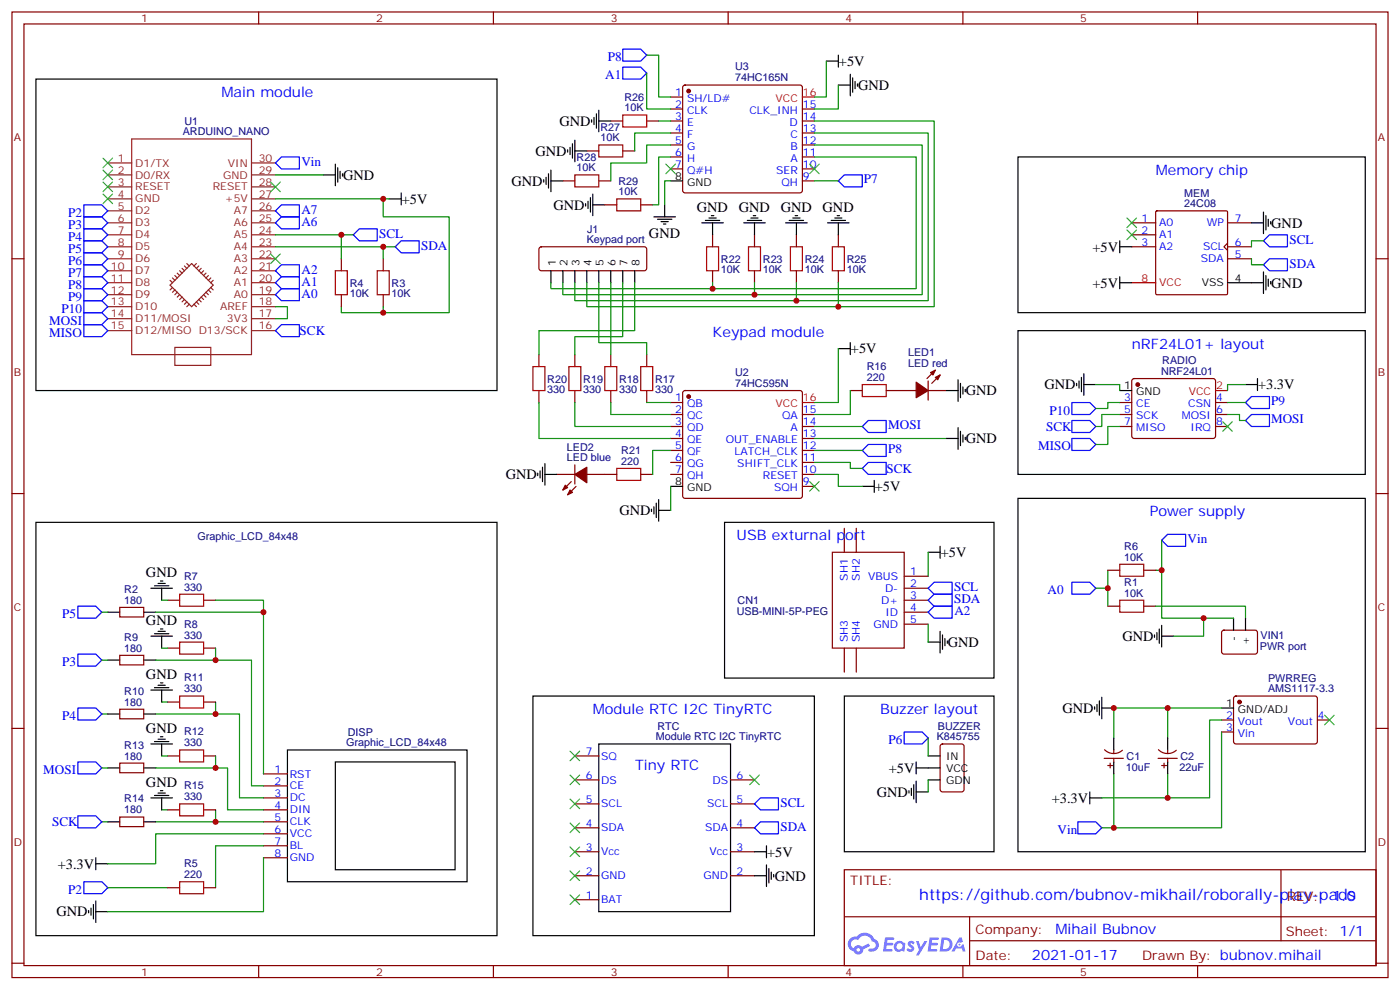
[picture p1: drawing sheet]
<svg xmlns="http://www.w3.org/2000/svg" width="412mm" height="292mm" viewBox="0 0 412 292" stroke-linecap="round" stroke-linejoin="round" font-family="sans-serif">
<g fill="none" stroke="#870000" stroke-width=".35">
<path d="M3.5 3.5h405.4v284.4h-405.4zM7.1 7.1h398.2v277.2h-398.2zM76.2 3.5v3.6M145.3 3.5v3.6M214.5 3.5v3.6M283.6 3.5v3.6M352.8 3.5v3.6M3.5 76.2h3.6M405.3 76.2h3.6M3.5 145.3h3.6M405.3 145.3h3.6M3.5 214.5h3.6"/>
<path d="M405.3 214.5h3.6M248.7 256.1h156.6v28.2h-156.6zM377.3 256.1v20.9M248.7 270h156.5M285.6 277h119.6M285.6 270v14.1M3.5 283.6h3.6M76.2 284.3v3.6M145.3 284.3v3.6M214.5 284.3v3.6M283.6 284.3v3.6M352.8 284.3v3.6"/>
<path d="M405.3 283.6h3.6"/>
</g>
<g fill="#5487ff">
<path d="M267.7 277.3a1.22 1.22 0 0 1 1.7 .3l-.4 .5a.47 .47 0 0 0-.3-.4 .47 .47 0 0 0-.5 .2l.1 .3a1.14 1.14 0 0 1 .8 1.7 1.14 1.14 0 0 1-1.9 0l-.2-.2 .5-.5 .7 .4a.29 .29 0 0 0 .3-.3 .29 .29 0 0 0-.2-.3 1.04 1.04 0 0 1-.6-1.7z"/>
<path d="M260.7 276h2.4l.3 .2-.2 .5-1.8 .1-.1 .8h1.5l.3 .4-.3 .4h-1.6l-.2 1.1h1.7l.2 .3-.2 .3-2.6 .1z"/>
<path d="M273.8 276h2.4l.3 .2-.1 .5-1.8 .1-.2 .8h1.6l.3 .4-.4 .4h-1.6l-.1 1.1h1.7l.2 .3-.2 .3-2.6 .1z"/>
<path d="M282.6 276.1h.7l.3 1.2-.6 .3a.69 .69 0 0 0-1 .3 .69 .69 0 0 0 .4 1 .69 .69 0 0 0 .9-.7l.5-.2 .6 2.2h-.8l-.2-.9h-1.8l-.5 .9h-.8z"/>
<path d="M269.8 277.1h.8l.6 1.8 1.1-1.8h.9l-2.6 4.2h-.8l.9-1.5z"/>
<path d="M277.4 276.1l-.6 4.1h1.3a2.11 2.11 0 0 0 2.5-2.1 2.11 2.11 0 0 0-2.5-2zM278.1 276.8a1.39 1.39 0 0 1 1.7 1.4 1.39 1.39 0 0 1-1.8 1.3h-.3z"/>
<path d="M263.7 277.7a1.54 1.54 0 0 0-.1 2.1 1.54 1.54 0 0 0 2.2 .2l.6 .2 .3-2.3-.2-.2-.4-.1a1.49 1.49 0 0 0-2.4 .1zM264 278.7a.94 .94 0 0 1 1.8 0 .94 .94 0 0 1-1.8 0z"/>
<path d="M250.4 276.4a2.18 2.18 0 0 0 1.1 3.7 1.44 1.44 0 0 0 1.6 1 1.44 1.44 0 0 0 1.2-1.5l2-1-.5-.8-1.9 1a1.47 1.47 0 0 0-2.4 .4 1.39 1.39 0 0 1-.7-1.9 1.39 1.39 0 0 1 2-.5 2.12 2.12 0 0 1 2.2-1.3 2.12 2.12 0 0 1 1.9 1.7 1.14 1.14 0 0 1 1.1 1.4 1.14 1.14 0 0 1-1.7 .8 .43 .43 0 0 0-.5 .3 .43 .43 0 0 0 .4 .5 1.98 1.98 0 0 0 2.5-1.2 1.98 1.98 0 0 0-1.2-2.5 3.1 3.1 0 0 0-5.3-.7l-.9 .1zM252.3 279.7a.55 .55 0 0 1 1.1 0 .55 .55 0 0 1-1.1 0z"/>
<circle cx="282.6" cy="278.1" r=".26"/>
</g>
<g fill="none" stroke="#8c2424" stroke-width=".35">
<path d="M31.7 58.6h7.1M31.7 55h7.1M31.7 51.5h7.1M31.7 48h7.1M38.8 40.9h35.3v63.5h-35.3zM74.1 58.6h7M74.1 55h7M74.1 51.5h7M74.1 48h7M31.7 79.7h7.1M31.7 76.2h7.1M31.7 72.7h7.1"/>
<path d="M31.7 69.1h7.1M31.7 65.6h7.1M31.7 62.1h7.1M52.9 79.7l.7 .7M53.6 79l.7 .7M54.3 78.3l.7 .7M55 77.6l.7 .7M57.9 77.6l-.8 .7M58.6 78.3l-.7 .7M59.3 79l-.7 .7M60 79.7l-.7 .7M74.1 79.7h7"/>
<path d="M74.1 76.2h7M74.1 72.7h7M74.1 69.1h7M74.1 65.6h7M74.1 62.1h7M31.7 93.8h7.1M31.7 90.3h7.1M31.7 86.8h7.1M31.7 83.3h7.1M31.7 97.4h7.1M50.1 84l6.3-6.4 6.4 6.4-6.4 6.3zM50.1 82.5l.7 .8"/>
<path d="M50.8 81.8l.7 .7M50.8 84.7l-.7 .7M51.5 85.4l-.7 .7M51.5 81.1l.7 .7M52.2 80.4l.7 .7M52.2 86.1l-.7 .7M52.9 86.8l-.7 .7M53.6 87.5l-.7 .7M54.3 88.2l-.7 .7M55 88.9l-.7 .7M55.7 89.6l-.7 .7M57.1 89.6l.8 .7"/>
<path d="M57.9 88.9l.7 .7M58.6 88.2l.7 .7M59.3 87.5l.7 .7M60 86.8l.7 .7M60.7 86.1l.7 .7M60.7 80.4l-.7 .7M61.4 85.4l.7 .7M61.4 81.1l-.7 .7M62.1 84.7l.7 .7M62.1 81.8l-.7 .7M62.8 82.5l-.7 .8M74.1 93.8h7"/>
<path d="M74.1 90.3h7M74.1 86.8h7M74.1 83.3h7M74.1 97.4h7M51.5 102.3h10.6v5.3h-10.6z"/>
</g>
<g fill="none" stroke="#870000" stroke-width=".35">
<path d="M179.9 35.6h3.5M190.5 35.6h3.5M197.6 28.6h3.5M197.6 32.1h3.5M197.6 35.6h3.5M197.6 39.2h3.5M201.3 25.3l.5-.3h33.9l.5 .3 .2 .5v30.3l-.3 .5-.4 .2h-33.9l-.5-.2-.2-.5v-30.3zM236.4 32.1h3.5M236.4 35.6h3.5M236.4 39.2h3.5M165.8 53.3h3.5M172.9 44.4h3.5"/>
<path d="M176.4 53.3h3.5M183.4 44.4h3.6M197.6 42.7h3.5M197.6 46.2h3.5M197.6 49.7h3.5M236.4 42.7h3.5M236.4 46.2h3.5M236.4 49.7h3.5M236.4 53.3h3.5M100.5 76.2v3.5M112.9 76.2v3.5M159 72.9l.5-.2h30.3l.5 .2 .2 .5v5.6l-.2 .5-.5 .2h-30.3l-.5-.2-.3-.5v-5.6z"/>
<path d="M178.2 60.3h3.5M188.7 60.3h3.6M209.9 69.1v3.6M209.9 79.7v3.6M222.2 69.1v3.6M222.2 79.7v3.6M234.6 69.1v3.6M234.6 79.7v3.6M246.9 69.1v3.6M246.9 79.7v3.6M333.4 65.6h7M333.4 72.7h7"/>
<path d="M333.4 69.1h7M340.5 62.3l.3-.2h20.4l.3 .2 .1 24.1-.2 .3-20.6 .1-.3-.2zM361.6 71.6l-1.1 1.1 1.1 1M361.6 65.6h7.1M361.6 76.2h7.1M361.6 72.7h7.1M100.5 86.8v3.5M112.9 86.8v3.5M158.7 104.4v3.5M158.7 115v3.5M169.3 104.4v3.5M169.3 115v3.5"/>
<path d="M179.9 104.4v3.5M179.9 115v3.5M190.5 104.4v3.5M190.5 115v3.5M197.6 118.5h3.5M201.3 115.2l.5-.2h33.9l.5 .2 .2 .5v30.3l-.3 .5-.4 .3h-33.9l-.5-.3-.2-.5v-30.3zM250.5 115h3.5M261.1 115h8.8M273.4 115h5.3M273.4 112.2v5.6M275.5 109l-2.5 2.5M276.9 110.4l-2.4 2.5"/>
<path d="M329.8 118.5h3.6M333.6 111.7l.5-.2h23.3l.5 .2 .2 .5-.1 16.5-.6 .4h-23.6l-.4-.7v-16.2zM358.1 118.5h3.5M164 139.7h5.3M169.3 136.9v5.6M172.9 139.7h8.8M188.7 139.7h3.6M197.6 125.6h3.5M197.6 122.1h3.5M197.6 129.1h3.5M197.6 132.6h3.5M197.6 136.2h3.5"/>
<path d="M197.6 139.7h3.5M236.4 125.6h3.5M236.4 122.1h3.5M236.4 129.1h3.5M236.4 132.6h3.5M236.4 136.2h3.5M236.4 139.7h3.5M329.8 125.6h3.6M329.8 122.1h3.6M358.1 125.6h3.5M358.1 122.1h3.5M168.3 141.8l-2.5 2.5"/>
<path d="M169.7 143.2l-2.5 2.5M236.4 143.2h3.5M248.7 155.6v7M252.2 155.6v7M35.3 178.9h7v2.8h-7zM49.4 176.7h3.5M60 176.7h3.5M245.2 162.6h21.1v28.3h-21.1zM266.3 176.7h7.1M266.3 169.7h7.1M266.3 173.2h7.1M326.3 167.9h3.5"/>
<path d="M326.3 178.5h3.5M336.9 167.9h3.5M336.9 178.5h3.5M35.3 193h7v2.8h-7zM49.4 190.9h3.5M60 190.9h3.5M248.7 190.9v7M252.2 190.9v7M266.3 183.8h7.1M266.3 180.3h7.1M360.1 185.8l.4-.2h9.5l.4 .7v5.9l-.7 .4h-9.4l-.5-.7v-5.6zM35.3 208.8h7v2.9h-7z"/>
<path d="M49.4 206.7h3.5M60 206.7h3.5M277.2 219.3l.4-.2h5.7l.6 .4 .1 13-.5 .6-5.9 .1-.6-.5-.1-12.9zM359.8 212h3.6M359.8 215.5h3.6M363.6 205.2l.5-.2h23.5l.5 .7-.1 12.9-.7 .5-23.5-.1-.4-.6v-12.7zM388.1 212h3.5M35.3 224.7h7v2.8h-7zM49.4 222.6h3.5M49.4 238.5h3.5M60 222.6h3.5M60 238.5h3.5"/>
<path d="M77.6 227.9h7.1M77.6 231.4h7.1M77.6 235h7.1M77.6 238.5h7.1M169.3 222.6h7.1M169.3 236.7h7.1M169.3 229.7h7.1M215.2 236.7h7M215.2 229.7h7M325.3 223.3h5.6M325.4 220.8a3.8 3.8 0 0 0 5.2 .1M326.3 225.4h1.4"/>
<path d="M327 224.7v1.4M328.1 220.8v1.1M328.1 223.3v1.1M341.1 223.3h5.7M341.3 220.8a3.8 3.8 0 0 0 5.2 .1M342.2 225.4h1.4M342.9 224.7v1.4M344 220.8v1.1M344 223.3v1.1M35.3 240.6h7v2.8h-7zM77.6 242h7.1M77.6 245.5h7.1"/>
<path d="M77.6 249.1h7.1M77.6 252.6h7.1M169.3 257.9h7.1M169.3 243.8h7.1M169.3 250.8h7.1M215.2 257.9h7M215.2 243.8h7M215.2 250.8h7M49.4 261.4h3.5M60 261.4h3.5M169.3 264.9h7.1"/>
</g>
<g fill="none" stroke="#000" stroke-width=".35">
<path d="M243.4 18h3.5M246.9 16.2v3.6M10.6 23.3h135.8v91.7h-135.8zM174.3 35.3v.7M175 34.6v2.1M175.7 33.5v4.2M176.4 32.5v6.3M176.4 35.6h3.5M246.9 25h3.6M250.5 21.9v6.3M251.2 22.9v4.3M251.9 24v2.1"/>
<path d="M252.6 24.7v.7M95.2 51.5h3.6M98.8 48.3v6.4M99.5 49.4v4.2M100.2 50.4v2.2M100.9 51.2v.7M114.7 58.6h3.5M118.2 56.8v3.5M160.2 52.9v.7M160.9 52.2v2.1M161.6 51.2v4.2M162.3 50.1v6.3"/>
<path d="M162.3 53.3h3.5M167.2 44.1v.7M167.9 43.4v2.1M168.6 42.3v4.3M169.3 41.3v6.3M169.3 44.4h3.6M172.5 60v.7M173.2 59.3v2.1M173.9 58.2v4.2M174.6 57.1v6.4M197.6 53.3h3.5M299.9 46.2h102.3v45.9h-102.3z"/>
<path d="M162.3 79.7v3.6M165.8 79.7v3.6M169.3 79.7v3.6M172.9 79.7v3.6M174.6 60.3h3.6M176.4 79.7v3.6M179.9 79.7v3.6M183.4 79.7v3.6M187 79.7v3.6M192.6 63.9h6.4M193.7 64.6h4.2M194.7 65.3h2.1"/>
<path d="M195.4 66h.7M195.8 60.3v3.6M206.7 65.6h6.4M207.8 64.9h4.2M208.8 64.2h2.2M209.5 63.5h.8M209.9 65.6v3.5M219.1 65.6h6.3M220.1 64.9h4.3M221.2 64.2h2.1M221.9 63.5h.7M222.2 65.6v3.5"/>
<path d="M231.4 65.6h6.4M232.5 64.9h4.2M233.5 64.2h2.2M234.2 63.5h.7M234.6 65.6v3.5M243.8 65.6h6.3M244.8 64.9h4.3M245.9 64.2h2.1M246.6 63.5h.7M246.9 65.6v3.5M329.8 70.9v3.5M329.8 72.7h3.6"/>
<path d="M368.7 65.6h3.5M372.2 62.4v6.4M372.9 63.5v4.2M373.6 64.6v2.1M374.3 65.3v.7M299.9 97.4h102.3v42.3h-102.3zM329.8 83.3h3.6M329.8 81.5v3.5M361.6 83.3h10.6M372.2 80.1v6.3M372.9 81.1v4.3M373.6 82.2v2.1"/>
<path d="M374.3 82.9v.7M246.9 102.7h3.6M250.5 100.9v3.5M278.7 115h3.5M282.2 111.8v6.4M282.9 112.9v4.2M283.6 113.9v2.2M284.3 114.7v.7M317.1 112.9v.7M317.9 112.2v2.1M318.6 111.1v4.3M319.3 113.2h3.5"/>
<path d="M319.3 110.1v6.3M329.8 115h3.6M366.9 113.2h3.5M370.4 111.5v3.5M158.4 139.3v.8M159.1 138.6v2.2M159.8 137.6v4.2M160.5 139.7h3.5M160.5 136.5v6.4M278.7 129.1h3.5M282.2 125.9v6.4M282.9 127v4.2"/>
<path d="M283.6 128.1v2.1M284.3 128.8v.7M10.6 153.8h135.8v121.7h-135.8zM191.9 149.9v.7M192.6 149.2v2.1M193.3 148.2v4.2M194 150.3h3.6M194 147.1v6.4M197.6 143.2h3.5M213.4 153.8h79.4v45.9h-79.4zM254 143.2h3.5M257.5 141.5v3.5"/>
<path d="M299.9 146.8h102.3v104h-102.3zM44.4 173.2h6.4M45.5 172.5h4.2M46.6 171.8h2.1M47.3 171.1h.7M47.6 173.2v3.5M273.4 162.6h3.5M276.9 160.9v3.5M31.7 180.3h3.6M31.7 194.4h3.6M42.3 180.3h3.6M42.3 194.4h3.6"/>
<path d="M44.4 187.3h6.4M45.5 186.6h4.2M46.6 185.9h2.1M47.3 185.2h.7M47.6 187.3v3.6M273.4 189.1h3.5M276.9 185.9v6.4M277.6 187v4.2M278.3 188v2.1M279 188.7v.7M340.1 187v.7M340.8 186.3v2.1"/>
<path d="M341.5 185.2v4.2M342.2 187.3h3.5M342.2 184.1v6.4M363.4 182v3.6M366.9 182v3.6M31.7 210.3h3.6M42.3 210.3h3.6M44.4 203.2h6.4M44.4 219.1h6.4M45.5 202.5h4.2M45.5 218.4h4.2M46.6 201.8h2.1"/>
<path d="M46.6 217.7h2.1M47.3 201.1h.7M47.3 217h.7M47.6 203.2v3.5M47.6 219.1v3.5M157 205h82.9v70.5h-82.9zM176.4 219.1h38.8v49.4h-38.8zM248.7 205h44.1v45.8h-44.1zM322.4 208.1v.7M323.1 207.4v2.2M323.8 206.4v4.2M324.6 208.5h3.5"/>
<path d="M324.6 205.3v6.4M328.1 217.3v3.5M344 217.3v3.5M359.8 208.5h3.6M31.7 226.1h3.6M42.3 226.1h3.6M44.4 235h6.4M45.5 234.2h4.2M46.6 233.5h2.1M47.3 232.8h.7M47.6 235v3.5M84.7 220.8h52.9v38.8h-52.9z"/>
<path d="M98.8 224.4h35.3v31.7h-35.3zM267.8 232.8v.7M268.5 232.1v2.1M269.2 231.1v4.2M269.9 226.1h7M269.9 233.2h3.5M269.9 224.4v3.5M269.9 230v6.4M273.4 229.7h3.5M273.4 222.6h3.5M321 235h3.6M321 233.2v3.5"/>
<path d="M328.1 224.4v3.5M344 224.4v3.5M28.2 252.6v3.5M28.2 254.4h3.5M31.7 242h3.6M42.3 242h3.6M222.2 257.9h3.6M222.2 250.8h3.6M225.8 249.1v3.5M225.8 254.7v6.4M226.5 255.8v4.2M227.2 256.8v2.1"/>
<path d="M227.9 257.5v.7M26.1 268.1v.7M26.8 267.4v2.1M27.5 266.3v4.3M28.2 268.5h3.5M28.2 265.3v6.3"/>
</g>
<g fill="none" stroke="#008700" stroke-width=".35">
<path d="M190.5 16.2h3.5v12.4h3.6M243.4 18v10.6h-3.5M190.5 21.5v10.6h7.1M194 35.6h3.6M197.6 39.2h-10.6v5.2M239.9 39.2h33.5v49.3h-104.1v-5.2M239.9 35.6h35.3v54.7h-102.3v-7M246.9 25v7.1h-7M81.1 58.6h33.6M81.1 51.5h14.1M112.9 58.6v5.3h19.4v28.2h-31.8v-1.8M197.6 53.3h-1.8v7"/>
<path d="M197.6 42.7h-7.1v5.3h-10.6v5.3M197.6 46.2h-3.6v14.1h-1.7M239.9 46.2h30v38.8h-107.6v-1.7M239.9 42.7h31.7v44.1h-105.8v-3.5M239.9 53.3h7M81.1 72.7h35.3M81.1 69.1h23M100.5 69.1v7.1M112.9 72.7v3.5M368.7 76.2v1.8h3.5M372.2 70.9h-3.5v1.8M81.1 90.3h3.6v3.5h-3.6"/>
<path d="M112.9 90.3v1.8M176.4 83.3v17.6h14.1v3.5M179.9 83.3v21.1M183.4 83.3v15.8h-14.1v5.3M187 83.3v14.1h-28.3v7M209.9 83.3v1.7M222.2 83.3v3.5M234.6 83.3v5.2M246.9 83.3v7M158.7 118.5v10.6h38.9M169.3 118.5v7.1h28.3M179.9 118.5v3.6h17.7"/>
<path d="M190.5 118.5h7.1M246.9 102.7v15.8h-7M250.5 115v7.1h-10.6M322.8 113.2h7v1.8M329.8 118.5h-3.5v1.8h-3.5M361.6 118.5h5.3M366.9 113.2h-5.3v1.8M197.6 132.6h-5.3v7.1M239.9 136.2h10.6v1.7h3.5M239.9 139.7h7v3.5h7.1M239.9 125.6h14.1M239.9 129.1h38.8"/>
<path d="M239.9 132.6h14.1M329.8 122.1h-5.2v3.5h-1.8M329.8 125.6h-3.5v5.3h-3.5M361.6 122.1h3.5v1.7h1.8M197.6 143.2v7.1M342.2 159.1v8.8M47.6 176.7h1.8M63.5 176.7h14.1v51.2M273.4 162.6v7.1M322.8 173.2h3.5M326.3 167.9v10.6M340.4 167.9h1.8v14.1h12.3v5.3h-8.8"/>
<path d="M340.4 178.5h26.5v3.5M30 180.3h1.7M30 194.4h1.7M45.9 180.3h31.7M47.6 190.9h1.8M63.5 190.9v3.5h-17.6M63.5 194.4h10.6v37h3.5M273.4 183.8v5.3M354.5 182h8.9M30 210.3h1.7M47.6 206.7h1.8M63.5 206.7v3.6h-17.6"/>
<path d="M63.5 210.3h7.1v24.7h7M273.4 217.3v5.3M344 208.5v8.8M359.8 208.5h-31.7v8.8M359.8 215.5v28.3h-35.2M359.8 212h-3.5v23h-31.7M30 226.1h1.7M47.6 222.6h1.8M47.6 238.5h1.8M63.5 222.6v3.5h-17.6M63.5 226.1h3.5v12.4h10.6M63.5 238.5v3.5h-17.6"/>
<path d="M273.4 229.7v3.5M328.1 227.9v15.9M344 227.9v7.1M30 242h1.7M63.5 242h14.1M77.6 252.6v15.9h-45.9M77.6 249.1h-14.1v12.3M77.6 245.5h-31.7v8.9h-14.2M31.7 261.4h17.7"/>
</g>
<g fill="none" stroke="#00f" stroke-width=".35">
<path d="M183.4 14.5h5.3l1.8 1.7-1.8 1.8h-5.3zM183.4 19.8h5.3l1.8 1.7-1.8 1.8h-5.3zM81.1 48l1.8-1.8h5.3v3.5h-5.3zM246.9 53.3l1.8-1.8h5.3v3.5h-5.3zM24.7 74.4h5.3l1.7 1.8-1.7 1.8h-5.3zM24.7 78h5.3l1.7 1.7-1.7 1.8h-5.3zM24.7 70.9h5.3l1.7 1.8-1.7 1.7h-5.3zM24.7 67.4h5.3l1.7 1.7-1.7 1.8h-5.3zM24.7 63.9h5.3l1.7 1.7-1.7 1.8h-5.3zM24.7 60.3h5.3l1.7 1.8-1.7 1.8h-5.3zM81.1 65.6l1.8-1.7h5.3v3.5h-5.3zM81.1 62.1l1.8-1.8h5.3v3.6h-5.3z"/>
<path d="M81.1 79.7l1.8-1.7h5.3v3.5h-5.3zM104.1 69.1l1.7-1.7h5.3v3.5h-5.3zM118.2 70.9h5.3v3.5h-5.3l-1.8-1.7zM372.2 70.9l1.7-1.8h5.3v3.6h-5.3zM372.2 78l1.7-1.8h5.3v3.5h-5.3zM24.7 88.5h5.3l1.7 1.8-1.7 1.8h-5.3zM24.7 85h5.3l1.7 1.8-1.7 1.7h-5.3zM24.7 81.5h5.3l1.7 1.8-1.7 1.7h-5.3zM24.7 92.1h5.3l1.7 1.7-1.7 1.8h-5.3zM24.7 95.6h5.3l1.7 1.8-1.7 1.7h-5.3zM81.1 86.8l1.8-1.8h5.3v3.5h-5.3zM81.1 83.3l1.8-1.8h5.3v3.5h-5.3z"/>
<path d="M81.1 97.4l1.8-1.8h5.3v3.5h-5.3zM315.7 118.5h5.3l1.8 1.8-1.8 1.8h-5.3zM366.9 118.5l1.8-1.7h5.2v3.5h-5.2zM254 125.6l1.8-1.8h5.3v3.6h-5.3zM254 132.6l1.8-1.7h5.3v3.5h-5.3zM254 137.9l1.8-1.7h5.3v3.5h-5.3zM315.7 123.8h5.3l1.8 1.8-1.8 1.8h-5.3zM315.7 129.1h5.3l1.8 1.8-1.8 1.7h-5.3zM366.9 123.8l1.8-1.7h5.2v3.5h-5.2zM342.2 159.1l1.8-1.8h5.2v3.6h-5.2zM22.9 178.5h5.3l1.8 1.8-1.8 1.7h-5.3zM273.4 176.7l1.8-1.7h5.3v3.5h-5.3z"/>
<path d="M273.4 173.2l1.8-1.8h5.3v3.6h-5.3zM275.2 178.5h5.3v3.5h-5.3l-1.8-1.7zM315.7 171.4h5.3l1.8 1.8-1.8 1.8h-5.3zM22.9 192.6h5.3l1.8 1.8-1.8 1.7h-5.3zM22.9 208.5h5.3l1.8 1.8-1.8 1.7h-5.3zM266.3 215.5h5.3l1.8 1.8-1.8 1.8h-5.3zM22.9 224.4h5.3l1.8 1.7-1.8 1.8h-5.3zM224 235h5.3v3.5h-5.3l-1.8-1.8zM22.9 240.2h5.3l1.8 1.8-1.8 1.8h-5.3zM24.7 259.6h5.3l1.7 1.8-1.7 1.8h-5.3zM222.2 243.8l1.8-1.8h5.3v3.5h-5.3zM317.5 242h5.3l1.8 1.8-1.8 1.7h-5.3z"/>
</g>
<g fill="#870000" stroke="#870000" stroke-width=".35">
<path d="M275.5 111.1l1.4-.7-.7 1.4z"/>
<path d="M274.1 109.7l1.4-.7-.7 1.4z"/>
<path d="M269.9 112.5l3.5 2.5-3.5 2.1z"/>
<path d="M166.5 142.9l.7 .7-1.4 .7z"/>
<path d="M167.9 144.3l.7 .7-1.4 .7z"/>
<path d="M169.3 139.7l3.6-2.1v4.6z"/>
<circle cx="335.1" cy="113.2" r=".53"/>
<circle cx="365.1" cy="206.7" r=".53"/>
<circle cx="202.8" cy="116.8" r=".53"/>
<circle cx="202.8" cy="26.8" r=".53"/>
</g>
<path d="M236.4 28.6h3.5M333.4 83.3h7M236.4 118.5h3.5M358.1 115h3.5" fill="none" stroke="#f00" stroke-width=".35"/>
<g fill="none" stroke="#3c3" stroke-width=".35">
<path d="M30.3 57.1l2.9 2.9M30.3 53.6l2.9 2.8M30.3 50.1l2.9 2.8M30.3 46.6l2.9 2.8M33.2 57.1l-2.9 2.9M33.2 53.6l-2.9 2.8M33.2 50.1l-2.9 2.8M33.2 46.6l-2.9 2.8M79.7 53.6l2.8 2.8M82.5 53.6l-2.8 2.8M196.1 48.3l2.9 2.9M199 48.3l-2.9 2.9"/>
<path d="M238.5 48.3l2.8 2.9M241.3 48.3l-2.8 2.9M79.7 74.8l2.8 2.8M82.5 74.8l-2.8 2.8M332 64.2l2.8 2.8M332 67.7l2.8 2.9M334.8 64.2l-2.8 2.8M334.8 67.7l-2.8 2.9M360.2 124.2l2.8 2.8M363 124.2l-2.8 2.8M238.5 141.8l2.8 2.8M241.3 141.8l-2.8 2.8"/>
<path d="M390.2 210.6l2.8 2.8M393 210.6l-2.8 2.8M167.9 221.2l2.8 2.8M167.9 228.2l2.8 2.9M167.9 235.3l2.8 2.8M170.7 221.2l-2.8 2.8M170.7 228.2l-2.8 2.9M170.7 235.3l-2.8 2.8M220.8 228.2l2.9 2.9M223.7 228.2l-2.9 2.9M167.9 242.4l2.8 2.8M167.9 249.4l2.8 2.8"/>
<path d="M167.9 256.5l2.8 2.8M170.7 242.4l-2.8 2.8M170.7 249.4l-2.8 2.8M170.7 256.5l-2.8 2.8M167.9 263.5l2.8 2.8M170.7 263.5l-2.8 2.8"/>
</g>
<g fill="none" stroke="#a10000" stroke-width=".35">
<path d="M183.4 33.9h7.1v3.5h-7.1zM169.3 51.5h7.1v3.5h-7.1zM176.4 42.7h7v3.5h-7zM181.7 58.6h7v3.5h-7zM98.8 79.7h3.5v7.1h-3.5zM111.1 79.7h3.6v7.1h-3.6zM208.1 72.7h3.6v7h-3.6zM220.5 72.7h3.5v7h-3.5zM232.8 72.7h3.6v7h-3.6zM245.2 72.7h3.5v7h-3.5zM157 107.9h3.5v7.1h-3.5zM167.6 107.9h3.5v7.1h-3.5z"/>
<path d="M178.2 107.9h3.5v7.1h-3.5zM188.7 107.9h3.6v7.1h-3.6zM254 113.2h7.1v3.6h-7.1zM181.7 137.9h7v3.6h-7zM52.9 175h7.1v3.5h-7.1zM329.8 166.2h7.1v3.5h-7.1zM329.8 176.7h7.1v3.6h-7.1zM52.9 189.1h7.1v3.5h-7.1zM52.9 205h7.1v3.5h-7.1zM52.9 220.8h7.1v3.6h-7.1zM52.9 236.7h7.1v3.5h-7.1zM52.9 259.6h7.1v3.6h-7.1z"/>
</g>
<g fill="#c00">
<circle cx="326.3" cy="173.2" r=".88"/>
<circle cx="342.2" cy="167.9" r=".88"/>
<circle cx="328.1" cy="243.8" r=".88"/>
<circle cx="328.1" cy="208.5" r=".88"/>
<circle cx="344" cy="208.5" r=".88"/>
<circle cx="344" cy="234.9" r=".88"/>
<circle cx="354.5" cy="182" r=".88"/>
<circle cx="112.9" cy="58.6" r=".88"/>
<circle cx="100.5" cy="69.1" r=".88"/>
<circle cx="112.9" cy="72.7" r=".88"/>
<circle cx="112.9" cy="92.1" r=".88"/>
<circle cx="77.6" cy="180.3" r=".88"/>
<circle cx="63.5" cy="242" r=".88"/>
<circle cx="63.5" cy="194.4" r=".88"/>
<circle cx="63.5" cy="210.3" r=".88"/>
<circle cx="63.5" cy="226.1" r=".88"/>
<circle cx="209.9" cy="85" r=".88"/>
<circle cx="222.3" cy="86.8" r=".88"/>
<circle cx="234.6" cy="88.5" r=".88"/>
<circle cx="246.9" cy="90.3" r=".88"/>
</g>
<text font-size="4.6" fill="#00f" x="270.8" y="265.1">https://github.com/bubnov-mikhail/roborally-play-pads</text>
<g font-size="4.2">
<text x="247.1" y="19.4">+5V</text>
<text x="252.8" y="26.5">GND</text>
<text x="164.8" y="37">GND</text>
<text x="157.7" y="45.9">GND</text>
<text x="101.1" y="52.9">GND</text>
<text x="150.7" y="54.7">GND</text>
<text x="118.4" y="60">+5V</text>
<text x="163" y="61.7">GND</text>
<text x="205.3" y="62.4">GND</text>
<text x="217.6" y="62.4">GND</text>
<text x="230" y="62.4">GND</text>
<text x="242.3" y="62.4">GND</text>
<text x="191.2" y="69.9">GND</text>
<text x="374.5" y="67.1">GND</text>
<text x="321.8" y="74.1">+5V</text>
<text x="321.8" y="84.7">+5V</text>
<text x="374.5" y="84.7">GND</text>
<text x="250.6" y="104.1">+5V</text>
<text x="284.5" y="116.4">GND</text>
<text x="307.7" y="114.7">GND</text>
<text x="370.6" y="114.7">+3.3V</text>
<text x="284.5" y="130.6">GND</text>
<text x="149" y="141.1">GND</text>
<text x="257.7" y="144.6">+5V</text>
<text x="182.4" y="151.7">GND</text>
<text x="277.1" y="164.1">+5V</text>
<text x="43" y="170">GND</text>
<text x="43" y="184.1">GND</text>
<text x="279.2" y="190.5">GND</text>
<text x="330.6" y="188.7">GND</text>
<text x="43" y="200">GND</text>
<text x="313" y="209.9">GND</text>
<text x="43" y="215.9">GND</text>
<text x="261.8" y="227.5">+5V</text>
<text x="43" y="231.7">GND</text>
<text x="258.3" y="234.6">GND</text>
<text x="309.8" y="236.4">+3.3V</text>
<text x="17" y="255.8">+3.3V</text>
<text x="226" y="252.2">+5V</text>
<text x="228.2" y="259.3">GND</text>
<text x="16.6" y="269.9">GND</text>
</g>
<g font-size="4.2" fill="#00f">
<text x="65.3" y="28.6">Main module</text>
<text x="340.4" y="51.5">Memory chip</text>
<text x="209.9" y="99.1">Keypad module</text>
<text x="333.4" y="102.7">nRF24L01+ layout</text>
<text x="338.7" y="152">Power supply</text>
<text x="217" y="159.1">USB exturnal port</text>
<text x="174.6" y="210.3">Module RTC I2C TinyRTC</text>
<text x="259.3" y="210.3">Buzzer layout</text>
<text x="187.1" y="226.9">Tiny RTC</text>
<text x="392.5" y="265.4">1.0</text>
<text x="310.9" y="274.9">Mihail Bubnov</text>
<text x="304" y="282.7">2021-01-17</text>
</g>
<g font-size="3.9" fill="#00f">
<text x="179" y="17.8">P8</text>
<text x="178.3" y="23.1">A1</text>
<text x="88.8" y="48.8">Vin</text>
<text x="254.5" y="54">P7</text>
<text x="20.1" y="63.9">P2</text>
<text x="88.8" y="62.9">A7</text>
<text x="20.1" y="70.9">P4</text>
<text x="20.1" y="67.4">P3</text>
<text x="88.8" y="66.5">A6</text>
<text x="111.7" y="70">SCL</text>
<text x="379.8" y="71.8">SCL</text>
<text x="20.1" y="78">P6</text>
<text x="20.1" y="74.4">P5</text>
<text x="124.1" y="73.5">SDA</text>
<text x="20.1" y="81.5">P7</text>
<text x="88.9" y="80.6">A2</text>
<text x="379.8" y="78.8">SDA</text>
<text x="20.1" y="88.5">P9</text>
<text x="20.1" y="85">P8</text>
<text x="88.9" y="87.6">A0</text>
<text x="88.9" y="84.1">A1</text>
<text x="14.5" y="95.6">MOSI</text>
<text x="18.2" y="92.1">P10</text>
<text x="14.5" y="99.1">MISO</text>
<text x="88.3" y="98.7">SCK</text>
<text x="374.5" y="119.3">P9</text>
<text x="309.2" y="122.1">P10</text>
<text x="374.4" y="124.6">MOSI</text>
<text x="261.7" y="126.4">MOSI</text>
<text x="308.2" y="126.8">SCK</text>
<text x="261.6" y="133.5">P8</text>
<text x="305.8" y="132.6">MISO</text>
<text x="261.1" y="139.3">SCK</text>
<text x="349.8" y="160">Vin</text>
<text x="281" y="177.6">SDA</text>
<text x="281" y="174.1">SCL</text>
<text x="308.6" y="174.9">A0</text>
<text x="18.3" y="182">P5</text>
<text x="281.1" y="181.1">A2</text>
<text x="18.3" y="196.1">P3</text>
<text x="18.3" y="212">P4</text>
<text x="261.7" y="219.1">P6</text>
<text x="12.7" y="227.9">MOSI</text>
<text x="229.9" y="237.6">SCL</text>
<text x="15.4" y="243.2">SCK</text>
<text x="229.9" y="244.6">SDA</text>
<text x="311.5" y="245.5">Vin</text>
<text x="20.1" y="263.2">P2</text>
</g>
<g font-size="3.9" fill="#800">
<text x="250.5" y="260.7">TITLE:</text>
<text x="379.1" y="265.4">REV:</text>
<text x="287.4" y="274.9">Company:</text>
<text x="378.7" y="275.5">Sheet: 1/1</text>
<text x="287.4" y="282.6">Date:</text>
<text x="336.4" y="282.7">Drawn By: bubnov.mihail</text>
</g>
<g font-size="3.2" fill="#800">
<text x="41.6" y="6.5">1</text>
<text x="110.8" y="6.5">2</text>
<text x="179.9" y="6.5">3</text>
<text x="249.1" y="6.5">4</text>
<text x="318.2" y="6.5">5</text>
<text x="4.1" y="41.6">A</text>
<text x="405.9" y="41.6">A</text>
<text x="4.1" y="110.8">B</text>
<text x="405.9" y="110.8">B</text>
<text x="4.1" y="179.9">C</text>
<text x="405.9" y="179.9">C</text>
<text x="4.1" y="249.1">D</text>
<text x="405.9" y="249.1">D</text>
<text x="41.6" y="287.3">1</text>
<text x="110.8" y="287.3">2</text>
<text x="179.9" y="287.3">3</text>
<text x="249.1" y="287.3">4</text>
<text x="318.2" y="287.3">5</text>
</g>
<g font-size="3.2" fill="#000080">
<text x="216.5" y="24">74HC165N</text>
<text x="216.5" y="20.8">U3</text>
<text x="184" y="29.7">R26</text>
<text x="184" y="32.8">10K</text>
<text x="53.8" y="39.9">ARDUINO_NANO</text>
<text x="54.3" y="36.9">U1</text>
<text x="176.9" y="41.6">10K</text>
<text x="176.9" y="38.5">R27</text>
<text x="169.8" y="47.3">R28</text>
<text x="169.8" y="50.4">10K</text>
<text x="182.2" y="57.5">10K</text>
<text x="182.2" y="54.4">R29</text>
<text x="348.8" y="57.9">MEM</text>
<text x="348.8" y="61">24C08</text>
<text x="172.8" y="71.6">Keypad port</text>
<text x="173" y="68.5">J1</text>
<text x="212.4" y="77.4">R22</text>
<text x="224.7" y="77.4">R23</text>
<text x="237.1" y="77.4">R24</text>
<text x="249.4" y="77.4">R25</text>
<text x="212.4" y="80.5">10K</text>
<text x="224.7" y="80.5">10K</text>
<text x="237.1" y="80.5">10K</text>
<text x="249.4" y="80.5">10K</text>
<text x="103" y="87.6">10K</text>
<text x="103" y="84.4">R4</text>
<text x="115.4" y="87.6">10K</text>
<text x="115.4" y="84.4">R3</text>
<text x="267.5" y="107.9">LED red</text>
<text x="267.5" y="104.7">LED1</text>
<text x="342.4" y="107.2">RADIO</text>
<text x="161.2" y="112.7">R20</text>
<text x="171.8" y="112.7">R19</text>
<text x="182.4" y="112.7">R18</text>
<text x="193" y="112.7">R17</text>
<text x="216.6" y="113.9">74HC595N</text>
<text x="216.6" y="110.8">U2</text>
<text x="255.3" y="112.2">220</text>
<text x="255.3" y="109">R16</text>
<text x="342" y="110.4">NRF24L01</text>
<text x="161.2" y="115.8">330</text>
<text x="171.8" y="115.8">330</text>
<text x="182.4" y="115.8">330</text>
<text x="193" y="115.8">330</text>
<text x="167" y="135.8">LED blue</text>
<text x="167" y="132.7">LED2</text>
<text x="183" y="136.9">220</text>
<text x="183" y="133.6">R21</text>
<text x="58.2" y="159.1">Graphic_LCD_84x48</text>
<text x="331.2" y="161.9">R6</text>
<text x="331.2" y="165.1">10K</text>
<text x="54.2" y="173.9">330</text>
<text x="54.2" y="170.7">R7</text>
<text x="331.2" y="172.5">R1</text>
<text x="36.6" y="177.8">180</text>
<text x="36.6" y="174.6">R2</text>
<text x="217.3" y="177.9">CN1</text>
<text x="331.2" y="175.7">10K</text>
<text x="54.2" y="184.8">R8</text>
<text x="217" y="181.1">USB-MINI-5P-PEG</text>
<text x="36.6" y="191.9">180</text>
<text x="36.6" y="188.7">R9</text>
<text x="54.2" y="188">330</text>
<text x="371.1" y="191.3">PWR port</text>
<text x="371.3" y="188.1">VIN1</text>
<text x="54.2" y="203.9">330</text>
<text x="54.2" y="200.7">R11</text>
<text x="373.5" y="203.9">AMS1117-3.3</text>
<text x="373.5" y="200.7">PWRREG</text>
<text x="36.6" y="207.8">180</text>
<text x="36.6" y="204.6">R10</text>
<text x="193.7" y="215.1">RTC</text>
<text x="276.3" y="214.8">BUZZER</text>
<text x="36.6" y="220.4">R13</text>
<text x="54.2" y="219.8">330</text>
<text x="54.2" y="216.5">R12</text>
<text x="102" y="219.8">Graphic_LCD_84x48</text>
<text x="102.5" y="216.8">DISP</text>
<text x="193.2" y="218">Module RTC I2C TinyRTC</text>
<text x="275.9" y="218">K845755</text>
<text x="36.6" y="223.7">180</text>
<text x="331.6" y="227">10uF</text>
<text x="331.9" y="223.7">C1</text>
<text x="347.5" y="227">22uF</text>
<text x="347.7" y="223.7">C2</text>
<text x="54.2" y="232.4">R15</text>
<text x="36.6" y="239.5">180</text>
<text x="36.6" y="236.3">R14</text>
<text x="54.2" y="235.7">330</text>
<text x="54.2" y="255.4">R5</text>
<text x="54.2" y="258.6">220</text>
</g>
<g font-size="3.2" fill="#00f">
<text x="198.9" y="28.2">1</text>
<text x="202.4" y="30">SH/LD#</text>
<text x="198.9" y="31.8">2</text>
<text x="198.9" y="35.3">3</text>
<text x="202.4" y="33.5">CLK</text>
<text x="220.8" y="33.5">CLK_INH</text>
<text x="236.5" y="35.3">14</text>
<text x="236.5" y="31.8">15</text>
<text x="198.9" y="38.8">4</text>
<text x="202.4" y="37">E</text>
<text x="202.4" y="40.6">F</text>
<text x="232.6" y="37">D</text>
<text x="232.8" y="40.6">C</text>
<text x="236.5" y="38.8">13</text>
<text x="198.9" y="42.3">5</text>
<text x="198.9" y="45.9">6</text>
<text x="202.4" y="44.1">G</text>
<text x="202.4" y="47.6">H</text>
<text x="232.9" y="44.1">B</text>
<text x="232.9" y="47.6">A</text>
<text x="236.5" y="45.9">11</text>
<text x="236.5" y="42.3">12</text>
<text x="198.9" y="49.4">7</text>
<text x="202.4" y="51.2">Q#H</text>
<text x="228.7" y="51.2">SER</text>
<text x="236.5" y="52.9">9</text>
<text x="236.5" y="49.4">10</text>
<text x="230.2" y="54.7">QH</text>
<text x="336.3" y="65.3">1</text>
<text x="363.7" y="65.3">7</text>
<text x="336.3" y="68.8">2</text>
<text x="341.5" y="66.7">A0</text>
<text x="341.5" y="70.2">A1</text>
<text x="355.5" y="66.7">WP</text>
<text x="336.3" y="72.3">3</text>
<text x="341.5" y="73.7">A2</text>
<text x="353.8" y="77.3">SDA</text>
<text x="354.4" y="73.7">SCL</text>
<text x="363.7" y="75.8">5</text>
<text x="363.7" y="72.3">6</text>
<text x="198.9" y="118.2">1</text>
<text x="202.4" y="119.9">QB</text>
<text x="331.2" y="118.2">3</text>
<text x="334.7" y="119.9">CE</text>
<text x="350" y="119.9">CSN</text>
<text x="358.2" y="118.2">4</text>
<text x="198.9" y="121.7">2</text>
<text x="198.9" y="125.2">3</text>
<text x="202.4" y="123.5">QC</text>
<text x="230.4" y="123.5">QA</text>
<text x="236.5" y="125.2">14</text>
<text x="236.5" y="121.7">15</text>
<text x="331.2" y="121.7">5</text>
<text x="331.2" y="125.2">7</text>
<text x="334.7" y="123.5">SCK</text>
<text x="348.1" y="123.5">MOSI</text>
<text x="358.2" y="125.2">8</text>
<text x="358.2" y="121.7">6</text>
<text x="198.9" y="128.8">4</text>
<text x="202.4" y="127">QD</text>
<text x="202.4" y="130.5">QE</text>
<text x="213.8" y="130.5">OUT_ENABLE</text>
<text x="232.9" y="127">A</text>
<text x="236.5" y="128.8">13</text>
<text x="334.7" y="127">MISO</text>
<text x="350.7" y="127">IRQ</text>
<text x="198.9" y="132.3">5</text>
<text x="198.9" y="135.8">6</text>
<text x="202.4" y="134.1">QF</text>
<text x="202.4" y="137.6">QG</text>
<text x="216.4" y="134.1">LATCH_CLK</text>
<text x="217.2" y="137.6">SHIFT_CLK</text>
<text x="236.5" y="135.8">11</text>
<text x="236.5" y="132.3">12</text>
<text x="198.9" y="139.3">7</text>
<text x="202.4" y="141.1">QH</text>
<text x="224.7" y="141.1">RESET</text>
<text x="236.5" y="142.9">9</text>
<text x="236.5" y="139.3">10</text>
<text x="228" y="144.6">SQH</text>
<text x="249.8" y="171" transform="rotate(-90 249.8 171)">SH1</text>
<text x="253.3" y="171" transform="rotate(-90 253.3 171)">SH2</text>
<text x="255.7" y="170.7">VBUS</text>
<text x="268.1" y="169.3">1</text>
<text x="268.1" y="172.9">2</text>
<text x="259.5" y="177.8">D+</text>
<text x="260.7" y="174.3">D-</text>
<text x="268.1" y="176.4">3</text>
<text x="268.1" y="179.9">4</text>
<text x="257.3" y="184.9">GND</text>
<text x="260.8" y="181.3">ID</text>
<text x="268.1" y="183.4">5</text>
<text x="249.8" y="189.1" transform="rotate(-90 249.8 189.1)">SH3</text>
<text x="253.3" y="189.1" transform="rotate(-90 253.3 189.1)">SH4</text>
<text x="361.2" y="211.7">2</text>
<text x="361.2" y="215.2">3</text>
<text x="364.7" y="213.4">Vout</text>
<text x="379.4" y="213.4">Vout</text>
<text x="388.2" y="211.7">4</text>
<text x="364.7" y="217">Vin</text>
<text x="80.9" y="227.5">1</text>
<text x="172.6" y="222.3">7</text>
<text x="177.1" y="223.7">SQ</text>
<text x="80.9" y="231.1">2</text>
<text x="85.4" y="229">RST</text>
<text x="85.4" y="232.5">CE</text>
<text x="172.6" y="229.3">6</text>
<text x="177.1" y="230.7">DS</text>
<text x="209.9" y="230.7">DS</text>
<text x="217" y="229.3">6</text>
<text x="80.9" y="234.6">3</text>
<text x="80.9" y="238.1">4</text>
<text x="85.4" y="236">DC</text>
<text x="85.4" y="239.5">DIN</text>
<text x="172.6" y="236.4">5</text>
<text x="177.1" y="237.8">SCL</text>
<text x="208.3" y="237.8">SCL</text>
<text x="217" y="236.4">5</text>
<text x="80.9" y="241.7">5</text>
<text x="80.9" y="245.2">6</text>
<text x="85.4" y="243.1">CLK</text>
<text x="172.6" y="243.4">4</text>
<text x="177.1" y="244.8">SDA</text>
<text x="207.7" y="244.8">SDA</text>
<text x="217" y="243.4">4</text>
<text x="80.9" y="248.7">7</text>
<text x="85.4" y="246.6">VCC</text>
<text x="85.4" y="250.1">BL</text>
<text x="172.6" y="250.5">3</text>
<text x="177.1" y="251.9">Vcc</text>
<text x="209" y="251.9">Vcc</text>
<text x="217" y="250.5">3</text>
<text x="80.9" y="252.2">8</text>
<text x="85.4" y="253.6">GND</text>
<text x="172.6" y="257.5">2</text>
<text x="217" y="257.5">2</text>
<text x="177.1" y="258.9">GND</text>
<text x="207.2" y="258.9">GND</text>
<text x="172.6" y="264.6">1</text>
<text x="177.1" y="266">BAT</text>
</g>
<g font-size="3.2" fill="#f00">
<text x="228.5" y="30">VCC</text>
<text x="236.5" y="28.2">16</text>
<text x="336.3" y="82.9">8</text>
<text x="341.5" y="84.3">VCC</text>
<text x="228.5" y="119.9">VCC</text>
<text x="236.5" y="118.2">16</text>
<text x="350.2" y="116.4">VCC</text>
<text x="358.2" y="114.7">2</text>
</g>
<g font-size="3.2" fill="#8d2323">
<text x="34.7" y="47.6">1</text>
<text x="76.2" y="47.6">30</text>
<text x="34.7" y="51.2">2</text>
<text x="39.9" y="52.6">D0/RX</text>
<text x="39.9" y="49">D1/TX</text>
<text x="65.7" y="52.6">GND</text>
<text x="67.1" y="49">VIN</text>
<text x="76.2" y="51.2">29</text>
<text x="34.7" y="58.2">4</text>
<text x="34.7" y="54.7">3</text>
<text x="39.9" y="59.6">GND</text>
<text x="39.9" y="56.1">RESET</text>
<text x="62.7" y="56.1">RESET</text>
<text x="66.2" y="59.6">+5V</text>
<text x="76.2" y="54.7">28</text>
<text x="76.2" y="58.2">27</text>
<text x="34.7" y="65.3">6</text>
<text x="34.7" y="61.7">5</text>
<text x="39.9" y="63.1">D2</text>
<text x="68.8" y="63.1">A7</text>
<text x="76.2" y="61.7">26</text>
<text x="76.2" y="65.3">25</text>
<text x="34.7" y="68.8">7</text>
<text x="39.9" y="70.2">D4</text>
<text x="39.9" y="66.7">D3</text>
<text x="68.8" y="66.7">A6</text>
<text x="68.8" y="70.2">A5</text>
<text x="76.2" y="68.8">24</text>
<text x="34.7" y="75.8">9</text>
<text x="34.7" y="72.3">8</text>
<text x="39.9" y="77.3">D6</text>
<text x="39.9" y="73.7">D5</text>
<text x="68.8" y="73.7">A4</text>
<text x="68.8" y="77.3">A3</text>
<text x="76.2" y="72.3">23</text>
<text x="76.2" y="75.8">22</text>
<text x="32.7" y="82.9">11</text>
<text x="32.7" y="79.4">10</text>
<text x="39.9" y="80.8">D7</text>
<text x="68.8" y="80.8">A2</text>
<text x="76.2" y="79.4">21</text>
<text x="76.2" y="82.9">20</text>
<text x="32.7" y="90">13</text>
<text x="32.7" y="86.4">12</text>
<text x="39.9" y="87.8">D9</text>
<text x="39.9" y="84.3">D8</text>
<text x="68.8" y="84.3">A1</text>
<text x="68.8" y="87.8">A0</text>
<text x="76.2" y="86.4">19</text>
<text x="76.2" y="90">18</text>
<text x="32.7" y="93.5">14</text>
<text x="39.9" y="94.9">D11/MOSI</text>
<text x="39.9" y="91.4">D10</text>
<text x="64.8" y="91.4">AREF</text>
<text x="66.8" y="94.9">3V3</text>
<text x="76.2" y="93.5">17</text>
<text x="32.7" y="97">15</text>
<text x="39.9" y="98.4">D12/MISO D13/SCK</text>
<text x="76.2" y="97">16</text>
</g>
<g font-size="3.2">
<text x="198.9" y="52.9">8</text>
<text x="202.4" y="54.7">GND</text>
<text x="163.7" y="78.4" transform="rotate(-90 163.7 78.4)">1</text>
<text x="167.2" y="78.4" transform="rotate(-90 167.2 78.4)">2</text>
<text x="170.7" y="78.4" transform="rotate(-90 170.7 78.4)">3</text>
<text x="174.3" y="78.4" transform="rotate(-90 174.3 78.4)">4</text>
<text x="177.8" y="78.4" transform="rotate(-90 177.8 78.4)">5</text>
<text x="181.3" y="78.4" transform="rotate(-90 181.3 78.4)">6</text>
<text x="184.9" y="78.4" transform="rotate(-90 184.9 78.4)">7</text>
<text x="188.4" y="78.4" transform="rotate(-90 188.4 78.4)">8</text>
<text x="363.7" y="82.9">4</text>
<text x="354" y="84.3">VSS</text>
<text x="331.2" y="114.7">1</text>
<text x="334.7" y="116.4">GND</text>
<text x="198.9" y="142.9">8</text>
<text x="202.4" y="144.6">GND</text>
<text x="364.4" y="188.8" transform="rotate(-90 364.4 188.8)">-</text>
<text x="367.9" y="189.9" transform="rotate(-90 367.9 189.9)">+</text>
<text x="361.2" y="208.1">1</text>
<text x="364.7" y="209.9">GND/ADJ</text>
<text x="278.7" y="223.7">IN</text>
<text x="278.7" y="227.2">VCC</text>
<text x="278.7" y="230.7">GDN</text>
</g>
</svg>
